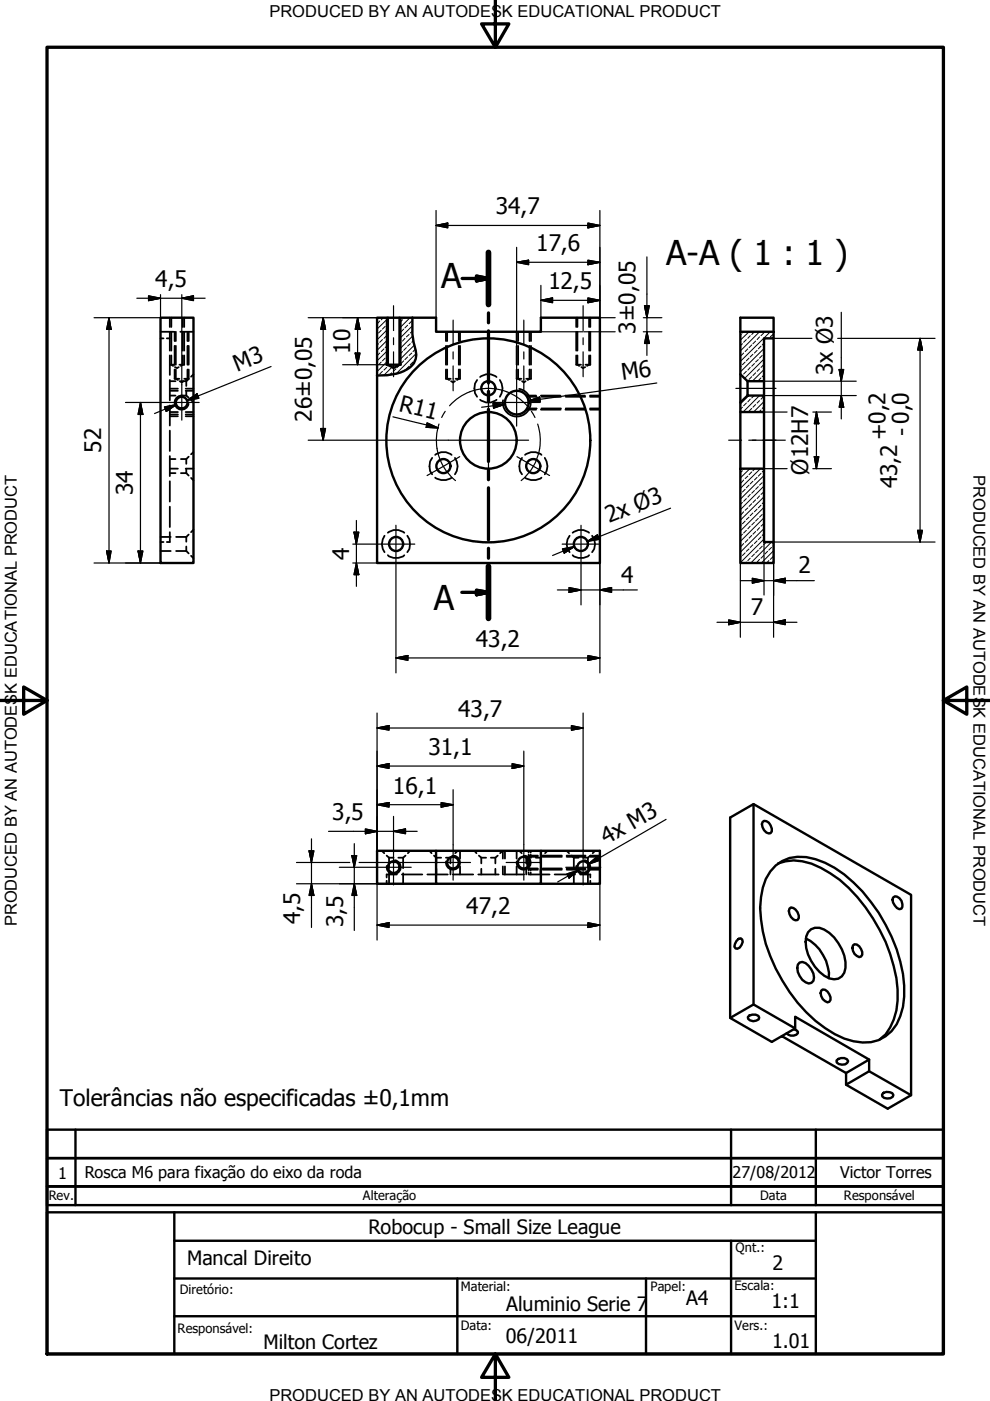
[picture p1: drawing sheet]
<svg xmlns="http://www.w3.org/2000/svg" width="210mm" height="297mm" viewBox="0 0 210 297" stroke-linecap="round" stroke-linejoin="round" font-family="sans-serif">
<!-- layer: Visible (ISO) -->
<g fill="none" stroke="#000" stroke-width=".51">
<path d="M34 67.4h7v52h-7zM82 77.3h3M82.2 67.4h2.5M87.4 67.4a17.4 17.4 0 0 0 .7 6.9 4 4 0 0 1-3.2 4.7l-2.8 .6h-2.2M87.4 67.4h-2.7v9.9l-1.3 .7-1.2-.7v-9.9h-2.3v12.2M87.4 67.4h5.1v2.9h22.2v-2.9h12.5v52h-47.3v-39.8M157 70.3h7v1.4h-2v9.1h-3.5l-1.5-1.4zM157 70.3v-2.9h7v2.9M157 79.4v5.9M164 71.7v43.2M157 99.4h5v15.5h2v4.5h-7zM157 87.4v12"/>
<path d="M158.5 80.8v3.1l-1.5 1.4v2.1h5v-3.5h-3.5M162 80.8v3.1M162 87.4v12M159.8 170.5l33.4 19.2v42.5l-5 2.9-8.8-5.1M161.7 174.3l.3-.3a1.79 1.79 0 0 1 1.4 2.6 1.77 1.77 0 0 1-1.7-2.3zM84.7 183.9a1.24 1.24 0 0 0-1.7-1.2 1.24 1.24 0 0 0-.4 2.1 1.24 1.24 0 0 0 2-.6l.1-.3M92.5 187.4h-12.6v-7h12.6v7h22.2v-7h12.5v7h-12.5M92.5 180.4h22.2M124.9 183.9a1.24 1.24 0 0 0-1.7-1.2 1.24 1.24 0 0 0-.4 2.1 1.24 1.24 0 0 0 2-.6l.1-.3M156.1 199.5l.5-.4 .4-.2 .4 .3a1.7 1.7 0 0 1-1.1 2l-.3-.1-.3-.4zM164.5 183.5a8.3 8.3 0 0 1 8.4-1.3 24.1 24.1 0 0 1 11.8 9 31.7 31.7 0 0 1 7 20.1 12.1 12.1 0 0 1-2.7 7.3 7.8 7.8 0 0 1-8 2.2 20.5 20.5 0 0 1-10.1-6.2 34.5 34.5 0 0 1-9.7-22.1 12.5 12.5 0 0 1 3.3-9zM165 183.1a10.3 10.3 0 0 1 9.1 .9 29.5 29.5 0 0 1 12.4 13.2 30.3 30.3 0 0 1 3.8 14.9 12.7 12.7 0 0 1-2.5 7.2l-1.3 1.1"/>
<path d="M167.4 192.6l.3-.2a2.02 2.02 0 0 1 1.7 2.3l-.3 .4a1.48 1.48 0 0 1-1.7-1.3l-.1-.6zM170.9 199a9.1 9.1 0 0 1 4.8 8.4M171.3 197.7a2.5 2.5 0 0 1 3.5-.6 9.3 9.3 0 0 1 4.5 8.1 2.43 2.43 0 0 1-3.5 2.2 8.9 8.9 0 0 1-4.9-8.8zM189.4 190.3l.3-.3a1.79 1.79 0 0 1 1.4 2.6l-.4 .2a2.24 2.24 0 0 1-1.3-2.5zM154.8 215.8l5-2.8 8.8 5M158.9 215.3a1.44 1.44 0 0 1 2.1 .5l-.2 .3a1.61 1.61 0 0 1-2.2-.1v-.4zM159.8 213v-42.5l-5 2.8v42.5l8.8 5.1 5-2.9v-2.4l15.7 9-4.9 2.9-13.6-7.8M168.3 218.2l.9 .5v.4a1.56 1.56 0 0 1-2.4 0M169.5 204.1l.6-.2a3.6 3.6 0 0 1 2.4 4l-.5 .5a2.22 2.22 0 0 1-2.5-1.5 2.2 2.2 0 0 1 0-2.8zM174.1 210l.3-.2a1.9 1.9 0 0 1 1.7 2.2l-.3 .4-.3 .1a1.98 1.98 0 0 1-1.4-2.5zM180.8 200.5l.4-.3a1.9 1.9 0 0 1 1.6 2.2l-.2 .4-.4 .1a1.98 1.98 0 0 1-1.4-2.4zM177.4 224.8a1.6 1.6 0 0 1 2.4 .2 1.41 1.41 0 0 1-2.4 .3z"/>
<path d="M184.3 224.6v2.5l-4.9 2.9v-2.5M184.3 227.1l8.9 5.1M187.3 231.7a1.59 1.59 0 0 1 2.1 .4 1.37 1.37 0 0 1-2.3 .4l-.1-.4z"/>
<circle cx="38.5" cy="85.4" r="1.24"/>
<circle cx="94" cy="98.8" r="1.49"/>
<circle cx="103.5" cy="93.4" r="21.6"/>
<circle cx="103.5" cy="93.4" r="6"/>
<circle cx="103.5" cy="82.3" r="1.49"/>
<circle cx="109.6" cy="85.4" r="2.51"/>
<circle cx="113.1" cy="98.8" r="1.49"/>
<circle cx="84" cy="115.3" r="1.49"/>
<circle cx="123.2" cy="115.3" r="1.49"/>
<circle cx="96" cy="182.9" r="1.24"/>
<circle cx="111" cy="182.9" r="1.24"/>
</g>
<!-- layer: Hidden (ISO) -->
<g fill="none" stroke="#000" stroke-width=".38">
<path d="M34 70.3h2.8M34 71.7h.7M35.4 71.7h.6M36 67.4v1.9M36 70.3v4M36 75.4v4.1M36.3 75.4v1.9l.4 .3M36.3 67.4v1.9M36.3 70.3v4M37 73.3v4h-1M37 78.3v2h1M37 70.3v2"/>
<path d="M37.1 77.8l.4 .2 .4-.2M37.3 78.3v2l.4 .3M37.3 70.3v2M37.3 73.3v4M38.2 70.3h2.8M38.7 75.4v1.9l-.3 .3M38.7 67.4v1.9M38.7 70.3v4M39.1 75.4v1.9h-1.1M39.1 67.4v1.9M39.1 70.3v4M39.8 78.3v2l-.4 .3"/>
<path d="M39.8 70.3v2M39.8 73.3v4M40 78.3v2h-.9M40 70.3v2M40 73.3v4M41 79.4l-.5 .5M94.6 70.3v2M94.6 73.3v4M94.6 78.3v2h1M94.8 78.3v2l.4 .3M94.8 70.3v2M94.8 73.3v4"/>
<path d="M97.3 78.3v2l-.4 .3M97.3 70.3v2M97.3 73.3v4M97.5 70.3v2M97.5 73.3v4M97.5 78.3v2h-.9M101.8 79.9a2.8 2.8 0 0 1 3.5 0M109.5 78.3v2h1.1M109.5 70.3v2M109.5 73.3v4M109.9 78.3v2l.3 .3M109.9 70.3v2"/>
<path d="M109.9 73.3v4M112.3 78.3v2l-.4 .3M112.3 70.3v2M112.3 73.3v4M112.6 78.3v2h-1M112.6 70.3v2M112.6 73.3v4M122.2 67.4v1.9M122.2 70.3v4M122.2 75.4v1.9h1M122.4 75.4v1.9l.4 .3M122.4 67.4v1.9"/>
<path d="M122.4 70.3v4M123.3 77.8l.3 .2 .5-.2M124.9 75.4v1.9l-.4 .3M124.9 67.4v1.9M124.9 70.3v4M125.2 67.4v1.9M125.2 70.3v4M125.2 75.4v1.9h-1.1M36 83.9h1.2M36 97.3h1.2M36 80.8h1.2M36 80.6v4.3"/>
<path d="M36 86v4.2M36 91.3v4.3M36 96.7v4.3M36 99.4h1.7M36 87.4h1.7M36 87.9h1.7M36 82.9h1.7M36 88.3h1.7M36 82.4h1.7M38.1 80.8l.4 .3 .4-.3M38.4 83.9h1.1M38.4 97.3h1.1"/>
<path d="M38.4 80.8h1.1M39.4 99.4h1.6M39.4 87.4h1.6M39.4 87.9h1.6M39.4 82.9h1.6M39.4 88.3h1.6M39.4 82.4h1.6M39.5 80.8v1M39.5 82.9v1M39.5 97.3v1M39.5 99.4v.9M39.5 83.9l.5 .4"/>
<path d="M40 96.8l-.5 .5M40 80.4l-.5 .4M40.5 84.8l.5 .5M41 95.9l-.5 .4M91.6 97.1a2.95 2.95 0 0 0 0 3.5M92.3 96.4a2.8 2.8 0 0 1 3.5 0M95.6 80.8l.5 .3 .4-.3M96.5 97.1a2.95 2.95 0 0 1 0 3.5M101.2 80.6a3.1 3.1 0 0 0 0 3.5M101.8 84.8a2.8 2.8 0 0 0 3.5 0M106 80.6a3.1 3.1 0 0 1 0 3.5M110.7 97.1a2.95 2.95 0 0 0 0 3.5"/>
<path d="M110.7 80.8l.4 .3 .3-.3M111.3 96.4a2.8 2.8 0 0 1 3.5 0M111.6 83.9h2.1M111.6 86.9h2.1M111.8 84.1h2M111.8 86.6h2M114.7 83.9h4.1M114.7 86.9h4.2M114.8 84.1h4.1M114.8 86.6h4.1M115.5 97.1a2.95 2.95 0 0 1 0 3.5M119.9 83.9h4.1"/>
<path d="M119.9 86.9h4.1M120 84.1h4.1M120 86.6h4.1M125.1 84.1h2.1M125.1 86.6h2.1M125.1 83.9h2.1M125.1 86.9h2.1M34 113.8h2.2M34 116.8h2.2M34 114.9h.7M36 100.3h1.2M36 112.8v2.1h-.6"/>
<path d="M36 102v4.3M36 107.4v4.3M37.3 113.8h2.2M37.3 116.8h2.2M38.4 100.3h1.1M39.5 113.8v1.1M39.5 115.9v.9M39.5 100.3l.5 .5M39.5 116.8l.5 .5M40 113.3l-.5 .5M40.5 101.3l.5 .5M40.5 117.8l.5 .5"/>
<path d="M41 112.3l-.5 .5M81.5 113.6a2.95 2.95 0 0 0 0 3.5M82.2 117.7a2.75 2.75 0 0 0 3.5 0M82.2 113a2.75 2.75 0 0 1 3.5 0M86.4 113.6a2.95 2.95 0 0 1 0 3.5M92.3 101.3a3.1 3.1 0 0 0 3.5 0M111.3 101.3a3.1 3.1 0 0 0 3.5 0M120.8 113.6a2.72 2.72 0 0 0 0 3.5M121.4 117.7a2.75 2.75 0 0 0 3.5 0M121.4 113a2.75 2.75 0 0 1 3.5 0M125.5 113.6a2.72 2.72 0 0 1 0 3.5M81 180.4l.5 .5"/>
<path d="M82 181.4l.5 .4M82 186.7v.7M82.5 181.8h.9M82.5 181.8v2.3M82.5 185.2v2.2M84.1 185.4h-2.1v.6M84.5 181.8h1M85.2 185.4h4.3M85.5 181.8v2.3M85.5 185.2v2.2M86 181.4l-.5 .4M86.9 180.4l-.4 .5"/>
<path d="M90.6 185.4h4.3M91.1 180.4l.4 .5M92 181.4l.5 .4M92.5 181.8h1M92.5 181.8v1.3M92.5 184.2v1.2M94.6 181.8h.9M95.5 181.8v1.3M95.5 184.2v1.2M96 181.4l-.5 .4M96 185.4h4.3M97 180.4l-.5 .5"/>
<path d="M97.5 180.4v1.6M97.5 183.7v1.7M100.6 180.4l.4 .5M101.4 185.4h4.3M101.5 181.4l.5 .4M102 181.8h1.1M102 181.8v1.3M102 184.2v1.2M104.1 181.8h.9M105 181.8v1.3M105 184.2v1.2M105.5 181.4l-.5 .4"/>
<path d="M106.6 180.4l-.6 .5M106.6 180.4v1.6M106.6 183.7v1.7M106.8 185.4h4.3M107.1 180.4v1.6M107.1 183.7v1.7M109.5 180.4v1.6M109.5 183.7v1.7M110.1 180.4l.5 .5M111.1 181.4l.5 .4M111.6 181.8h1M111.6 181.8v1.3"/>
<path d="M111.6 184.2v1.2M111.9 182l.2-.3a2.57 2.57 0 0 0 0 2.4l-.2-.4M112.1 181.2v.5h1.9M112.1 181.4h1.9M112.1 184.4h1.9M112.1 180.4v.4M112.1 185v.4M112.2 185.4h4.3M112.5 180.4v.4M112.5 181.2v.5M112.5 184.1v.4M112.5 185v.4"/>
<path d="M113.6 181.8h1M114 184.1h-1.9v.4M114.6 181.8v1.3M114.6 184.2v1.2M115.1 181.7h4M115.1 184.1h4M115.1 184.4h4M116.1 180.4l-.5 .5M117.6 185.4h4.3M119.1 181.4h-4l-.5 .4M120.1 180.4l.5 .5M120.1 181.7h4"/>
<path d="M120.1 184.1h4M120.1 181.4h4M120.1 184.4h4M121.2 181.4l.5 .4M121.7 181.8h1M121.7 181.8v2.3M121.7 185.2v2.2M123 185.4h2.2v.6M123.6 181.8h1.1M124.7 181.8v2.3M124.7 185.2v2.2M125.2 186.7v.7"/>
<path d="M125.2 181.7h2M125.2 184.1h2M125.2 184.4h2M126.2 180.4l-.5 .5M127.2 181.4h-2l-.5 .4"/>
</g>
<!-- layer: Visible Narrow (ISO) -->
<path d="M82 67.4v9.9M85 67.4v9.9M38.8 83.9a1.49 1.49 0 0 0-1.8 1.2 1.49 1.49 0 0 0 1.3 1.7 1.49 1.49 0 0 0 1.7-1.2M110.1 82.5a2.95 2.95 0 0 1 2.4 3.4 2.95 2.95 0 0 1-3.4 2.4 2.95 2.95 0 0 1-2.4-3.5M83.7 182.4a1.49 1.49 0 0 1 1.2 1.7 1.49 1.49 0 0 1-1.7 1.2 1.49 1.49 0 0 1-1.2-1.7M96.3 181.4a1.49 1.49 0 0 1 1.2 1.8 1.49 1.49 0 0 1-1.7 1.2 1.49 1.49 0 0 1-1.2-1.8M111.3 181.4a1.49 1.49 0 0 1 1.2 1.8 1.49 1.49 0 0 1-1.7 1.2 1.49 1.49 0 0 1-1.2-1.8M123.9 182.4a1.49 1.49 0 0 1 1.2 1.7 1.49 1.49 0 0 1-1.7 1.2 1.49 1.49 0 0 1-1.2-1.7" fill="none" stroke="#000" stroke-width=".38"/>
<!-- layer: Section Line (ISO) -->
<g fill="none" stroke="#000" stroke-width=".7">
<path d="M98 59h5.6M101 58.5l2.6 .5-2.6 .5zM103.6 53.5v11.1M103.6 66.3v2.1M103.6 70.2v11M103.6 83v2.1M103.6 86.8v11M103.6 99.6v2.1M103.6 103.4v11.1M103.6 116.3v2M97.9 125.6h5.7M101 125.1l2.6 .5-2.6 .5z"/>
<path d="M103.6 120.1v11"/>
</g>
<path d="M103.6 53.5v11.1M103.6 120.1v11" fill="none" stroke="#000" stroke-width="1.2"/>
<path d="M101 59.5l2.6-.5zM101 58.5l2.6 .5-2.6 .5zM101 126.1l2.6-.5zM101 125.1l2.6 .5-2.6 .5z" fill="#000" stroke="#000" stroke-width=".7"/>
<!-- layer: Border (ISO) -->
<path d="M10 10h190v277.1h-190zM105 0v10l-2.9-4.9h5.8l-2.9 4.9M0 148.5h10l-5-2.8v5.7l5-2.9M200 148.5l5 2.9v-5.7l-5 2.8h10M105 287.1l2.9 4.9h-5.8l2.9-4.9v9.9" fill="none" stroke="#000" stroke-width=".7"/>
<!-- layer: Title (ISO) -->
<path d="M10 239.5h190v6h-190h190v10h-190zM16 239.5v16M155 239.5v16M173 239.5v16M10 251.5h190h-190M37 263.1h136M137 271.1v16" fill="none" stroke="#000" stroke-width=".51"/>
<!-- layer: Title (ANSI) -->
<path d="M10 257h190v30.1h-190zM37 257v30.1M173 257v30.1M37 279.1h136M37 271.1h136M97 271.1v16M155 263.1v24" fill="none" stroke="#000" stroke-width=".51"/>
<!-- layer: Hatch (ISO) -->
<g fill="none" stroke="#000" stroke-width=".21">
<path d="M79.9 77.6h.1M79.9 70.9h.1M80.2 67.4l-.3 .1M80.3 72.9l-.4 .2M80.5 74.9l-.5 .5M80.5 68.1l-.5 .5M80.8 76.8l-.5 .5M80.8 70l-.5 .6M81.1 78.7l-.6 .6M81.1 72l-.6 .6M81.3 67.4l-.5 .4M81.4 74l-.6 .5"/>
<path d="M81.7 75.9l-.6 .6M81.7 69.2l-.6 .6M82 77.9l-.6 .6M82 71.2l-.6 .5M82.2 76.5l-2.3 2.3M82.2 74.3l-2.3 2.2M82.2 72l-2.3 2.3M82.2 69.8l-2.3 2.3M82.2 67.5l-2.3 2.3M82.2 75.4l-.2 .3M82.2 73.1l-.5 .6M82.2 68.6l-.2 .3"/>
<path d="M82.4 77.5l-.2 .1M83.1 79l-.5 .5M83.1 77.8l-1.8 1.8M83.9 78.2l-.5 .5M84.8 77.3l-.6 .6M84.8 70.6l-.1 .1M85 72.6l-.3 .3M85.3 74.5l-.5 .6M85.3 67.8l-.5 .6M85.6 76.5l-.6 .6M85.6 69.8l-.6 .5M85.8 67.4l-.2 .1"/>
<path d="M85.9 78.5l-.2 .1M85.9 71.7l-.6 .6M86.2 73.7l-.6 .6M86.4 75.7l-.5 .5M86.4 68.9l-.5 .6M86.7 77.6l-.5 .6M86.7 70.9l-.5 .5M86.9 67.4l-2.2 2.2M87 72.9l-.6 .5M87.3 74.9l-.6 .5M87.3 68.1l-.6 .5M87.4 69.1l-2.7 2.7"/>
<path d="M87.4 70.2l-.4 .4M87.5 71.2l-2.8 2.8M87.6 76.8l-.6 .5M87.6 72.2l-.3 .4M87.9 73.1l-3.2 3.2M88.1 76.2l-.3 .3M88.1 74l-.5 .5M88.2 75l-4.2 4.2M157.2 77.6l-.2 .2M157.2 70.9l-.2 .1M157.4 79.6v.1M157.4 72.9l-.4 .4"/>
<path d="M157.7 74.9l-.5 .5M157.7 70.3l-.3 .3M158 76.8l-.6 .5M158.2 78.7l-.5 .6M158.2 72l-.5 .6M158.6 74l-.6 .5M158.8 70.3l-1.8 1.8M158.8 75.9l-.6 .6M159.1 77.9l-.5 .6M159.1 71.2l-.5 .5M159.4 79.9l-.6 .5M159.4 73.1l-.6 .6"/>
<path d="M159.6 75.1l-.5 .6M160 77.1l-.6 .5M160 70.3l-.6 .6M160.2 79l-.6 .6M160.2 72.3l-.6 .6M160.5 74.3l-.5 .6M160.8 76.2l-.6 .6M161 70.3l-4 4.1M161 78.2l-.5 .5M161 71.4l-.5 .6M161.4 73.4l-.6 .6M161.6 75.4l-.6 .5"/>
<path d="M161.9 77.3l-.5 .6M161.9 70.6l-.5 .6M162 78.3l-2.5 2.5M162 76.1l-4.1 4.1M162 73.9l-5 5M162 79.5l-.4 .4M162 75l-.1 .1M162 72.8l-.4 .3M163 71.7h.1M163.3 70.3l-6.3 6.3M163.9 70.9l-.6 .5M157.4 99.8l-.4 .4"/>
<path d="M157.4 86.3l-.4 .4M157.9 99.4l-.2 .1M158.2 85.5l-.5 .5M158.6 80.7l-.2 .1M158.7 83.9l-1.7 1.7M159 99.4l-2 1.9M159.1 84.6l-.5 .6M159.4 86.6l-.6 .6M159.9 83.9l-.5 .5M160.1 99.4l-.5 .4M160.2 85.8l-.6 .5M161 83.9l-3.5 3.5"/>
<path d="M161 84.9l-.5 .6M161.2 99.4l-4.2 4.2M161.4 80.1l-.6 .6M161.4 86.9l-.5 .5M161.9 84.1l-.5 .5M162 99.7l-.4 .4M162 80.6l-.2 .2M162 85.1l-2.2 2.3M162 86.2l-.4 .4M157.2 118l-.2 .2M157.2 111.3l-.2 .1M157.2 104.6l-.2 .1"/>
<path d="M157.4 113.3l-.4 .4M157.4 106.5l-.4 .4M157.7 115.2l-.5 .6M157.7 108.5l-.5 .6M157.7 101.8l-.5 .5M158 117.2l-.6 .6M158 110.5l-.6 .5M158 103.7l-.6 .6M158.2 119.2l-.1 .2M158.2 112.4l-.5 .6M158.2 105.7l-.5 .6M158.6 114.4l-.6 .6"/>
<path d="M158.6 107.7l-.6 .5M158.6 101l-.6 .5M158.8 116.4l-.6 .5M158.8 109.7l-.6 .5M158.8 102.9l-.6 .5M159.1 118.3l-.5 .6M159.1 111.6l-.5 .5M159.1 104.8l-.5 .6M159.4 113.5l-.6 .6M159.4 106.8l-.6 .6M159.4 100.1l-.6 .5M159.6 115.5l-.5 .6"/>
<path d="M159.6 108.8l-.5 .5M159.6 102l-.5 .6M160 117.5l-.6 .5M160 110.7l-.6 .6M160 104l-.6 .6M160.2 112.7l-.6 .6M160.2 106l-.6 .5M160.5 114.7l-.5 .5M160.5 107.9l-.5 .6M160.5 101.2l-.5 .6M160.8 116.6l-.6 .6M160.8 109.9l-.6 .6"/>
<path d="M160.8 103.2l-.6 .5M161 118.6l-.5 .6M161 111.9l-.5 .5M161 105.1l-.5 .6M161.4 113.8l-.6 .6M161.4 107.1l-.6 .6M161.4 100.4l-.6 .6M161.6 115.8l-.6 .6M161.6 109.1l-.6 .6M161.6 102.3l-.6 .6M161.9 117.8l-.5 .5M161.9 111l-.5 .6"/>
<path d="M161.9 104.3l-.5 .5M162 114.3l-5 5M162 112.1l-5 5M162 109.8l-5 5M162 107.6l-5 5M162 105.3l-5 5M162 103l-5 5.1M162 100.8l-5 5M162 113.1l-.4 .4M162 108.7l-.1 .1M162 106.4l-.4 .4M162 102h-.1"/>
<path d="M162.4 115l-.5 .5M162.8 116.9l-.6 .6M163 118.9l-.4 .5M163.6 114.9l-4.4 4.5M163.6 116.1l-.6 .5M163.9 118l-.6 .6M164 119l-.3 .4M164 116.8l-2.6 2.6M164 115.7l-.1 .1"/>
</g>
<!-- layer: Center Mark (ISO) -->
<g fill="none" stroke="#000" stroke-width=".25">
<path d="M103.6 78.3v8M34.8 85.3h7.4M38.5 81.6v7.5M95.1 93.3h17M97.5 96.8l-6.9 4M103.6 84.8v17M104.6 85.3h10M109.5 80.4v9.9M109.6 96.8l6.9 4M79.9 115.4h8M83.9 111.4v8M119.2 115.4h8"/>
<path d="M123.2 111.4v8M96.1 179.1v7.5M111.1 179.1v7.5M79.8 183.9h7.4M83.4 180.1v7.5M92.3 182.9h7.5M107.3 182.9h7.5M120 183.9h7.4M123.6 180.1v7.5"/>
</g>
<!-- layer: Dimension (ISO) -->
<g fill="none" stroke="#000" stroke-width=".25">
<path d="M92.5 47.8l2.4-.5v1zM92.5 47.8h34.7M92.5 44.6v22.8M109.5 55.6l2.6-.4v.9zM109.5 55.6h17.7M109.5 52.4v28M124.7 47.3l2.5 .5-2.5 .5zM124.7 55.2l2.5 .4-2.5 .5zM127.2 44.6v22.8h3.2M137.2 54.5v20.9M23.1 67.4l.5 2.4h-1zM23.1 67.4v52"/>
<path d="M29 63.2h14.5M31.5 62.7l2.5 .5-2.5 .5zM34 62.5v4.9h-14.1M38.5 63.2l2.5-.5v1zM38.5 62.5v19.1M57.5 77.7l-17.8 7.2 2.3-1M65.3 67.4h18.1M68.5 67.4l.5 2.4h-1zM68.5 67.4v25.9M72.6 77.3h9.4M75.3 74.9h1l-.5 2.4zM75.8 67.4l.5 2.4h-1z"/>
<path d="M75.8 67.4v9.9M83.6 67.4h3.8M114.7 63.7l2.5-.5v1zM114.7 63.7h12.5M114.7 60.5v6.9M114.7 70.3h8.9M123.8 70.3h6.6M124.7 63.2l2.5 .5-2.5 .5zM136.4 67.4h3.9M136.4 70.3h3.9M136.7 64.8h1l-.5 2.6zM137.2 70.3l.5 2.5h-1z"/>
<path d="M164 71.7h8.1M177.6 71.7h20.6M177.9 78.3h1l-.5 2.5zM178.4 66.2v22.6M195.1 71.7l.5 2.5h-1zM195.1 71.7v43.2M26.6 85.3h8.2M29.8 85.3l.5 2.6h-1zM29.8 85.3v34.1M34.9 86.3l2.5-.5-2.2 1.4zM37.4 85.8l-4.6 1.9M39.7 84.9l2.1-1.4 .4 .9z"/>
<path d="M65.3 93.3h29.8M68 90.9h1l-.5 2.4zM83.3 88.4l9.6 2.3M90.6 89.6l2.3 1.1-2.5-.1zM104.5 85.5l2.6 .2-2.5 .8zM107.1 85.7l-5 .6M112 85l2.4-.8 .2 .9zM139.3 81.2l-27.3 3.8 2.5-.4M162 80.8h19.5M162 83.9h19.5M162 87.4h4.9M162 99.4h4.9"/>
<path d="M172.3 87.4h4M172.3 99.4h4M172.7 96.8h.9l-.5 2.6zM173.1 87.4l.5 2.4h-.9zM173.1 87.4v12M178.4 83.9l.5 2.4h-1zM19.9 119.4h14.1M22.6 116.8h1l-.5 2.6zM29.3 116.8h1l-.5 2.6zM74.8 119.4h5.1M74.8 115.4h5.1M75.1 112.8h1l-.5 2.6z"/>
<path d="M75.6 119.4l.5 2.4h-1zM75.6 110.3v14M83.9 119.4v23.3M119.3 116.4l2.5-.5-2.2 1.4zM121.8 115.9l-4.6 1.9M123.2 119.4v8.9M124.5 114.8l2.2-1.4 .4 .9zM127.2 119.4v23.3M142.2 107.7l-17.7 7.1 2.4-1M157 119.4v15.7M162 114.9v11.3M194.6 112.4h1l-.5 2.5z"/>
<path d="M198.2 114.9h-34.2v20.2M83.9 139.5l2.6-.5v1zM83.9 139.5h43.3M118.2 125.1h16.9M120.6 124.6l2.6 .5-2.6 .5zM124.7 139l2.5 .5-2.5 .5zM127.2 125.1l2.5-.5v1zM152 131.9h17M154.5 131.4l2.5 .5-2.5 .5zM157 123.1h15.7M159.5 122.6l2.5 .5-2.5 .5zM164 131.9l2.5-.5v1z"/>
<path d="M164 123.1l2.5-.5v1zM79.9 154.4l2.6-.6v1zM79.9 154.4h43.7M79.9 151.2v29.2M111.1 159.2v19.9M121.2 153.8l2.4 .6-2.4 .4zM123.6 151.2v28.9M66 177.8v18.8M69.7 176.3h18.8M75.1 178.9v18.4M77.5 175.8l2.4 .5-2.4 .5zM79.9 170.6l2.6-.4v.9z"/>
<path d="M79.9 162.4l2.6-.5v1zM79.9 170.6h16.2M79.9 162.4h31.2M83.4 176.3l2.6-.5v1zM83.4 173.1v7M93.5 170.2l2.6 .4-2.6 .5zM96.1 167.4v11.7M108.6 161.9l2.5 .5-2.5 .5zM141.2 173.7l-16.5 9.5 2.2-1.2M62.9 187.4h20.5M62.9 182.9h11.3M65.5 180.4h1l-.5 2.5z"/>
<path d="M66 187.4l.5 2.5h-1zM71.9 183.9h7.9M74.6 181.4h1l-.5 2.5zM75.1 187.4l.5 2.5h-1zM76.1 182.9h7.3M79.9 196.1l2.6-.5v1zM79.9 187.4v11.9M79.9 196.1h47.3M83.6 187.4h8.9M83.6 182.9h8.7M120.2 185.3l2.4-.8-2 1.7zM122.6 184.5l-4.4 2.5"/>
<path d="M124.7 195.6l2.5 .5-2.5 .5zM124.7 183.2l1.9-1.6 .5 .8zM127.2 187.4v11.9"/>
</g>
<g fill="#000" stroke="#000" stroke-width=".25">
<path d="M92.5 47.8l2.4-.5zM92.5 47.8l2.4-.5v1zM109.5 55.6l2.6-.4zM109.5 55.6l2.6-.4v.9zM124.7 48.3l2.5-.5zM124.7 47.3l2.5 .5-2.5 .5zM124.7 56.1l2.5-.5zM124.7 55.2l2.5 .4-2.5 .5zM23.1 67.4l.5 2.4zM23.1 67.4l.5 2.4h-1zM31.5 63.7l2.5-.5zM31.5 62.7l2.5 .5-2.5 .5z"/>
<path d="M38.5 63.2l2.5-.5zM38.5 63.2l2.5-.5v1zM68.5 67.4l.5 2.4zM68.5 67.4l.5 2.4h-1zM75.3 74.9l.5 2.4zM75.3 74.9h1l-.5 2.4zM75.8 67.4l.5 2.4zM75.8 67.4l.5 2.4h-1zM114.7 63.7l2.5-.5zM114.7 63.7l2.5-.5v1zM124.7 64.2l2.5-.5zM124.7 63.2l2.5 .5-2.5 .5z"/>
<path d="M136.7 64.8l.5 2.6zM136.7 64.8h1l-.5 2.6zM137.2 70.3l.5 2.5zM137.2 70.3l.5 2.5h-1zM177.9 78.3l.5 2.5zM177.9 78.3h1l-.5 2.5zM195.1 71.7l.5 2.5zM195.1 71.7l.5 2.5h-1zM29.8 85.3l.5 2.6zM29.8 85.3l.5 2.6h-1zM35.2 87.2l2.2-1.4zM34.9 86.3l2.5-.5-2.2 1.4z"/>
<path d="M39.7 84.9l2.1-1.4zM39.7 84.9l2.1-1.4 .4 .9zM68 90.9l.5 2.4zM68 90.9h1l-.5 2.4zM90.4 90.6l2.5 .1zM90.6 89.6l2.3 1.1-2.5-.1zM104.6 86.5l2.5-.8zM104.5 85.5l2.6 .2-2.5 .8zM112 85l2.4-.8zM112 85l2.4-.8 .2 .9zM172.7 96.8l.4 2.6zM172.7 96.8h.9l-.5 2.6z"/>
<path d="M173.1 87.4l.5 2.4zM173.1 87.4l.5 2.4h-.9zM178.4 83.9l.5 2.4zM178.4 83.9l.5 2.4h-1zM22.6 116.8l.5 2.6zM22.6 116.8h1l-.5 2.6zM29.3 116.8l.5 2.6zM29.3 116.8h1l-.5 2.6zM75.1 112.8l.5 2.6zM75.1 112.8h1l-.5 2.6zM119.6 117.3l2.2-1.4zM119.3 116.4l2.5-.5-2.2 1.4z"/>
<path d="M124.5 114.8l2.2-1.4zM124.5 114.8l2.2-1.4 .4 .9zM194.6 112.4l.5 2.5zM194.6 112.4h1l-.5 2.5zM75.6 119.4l.5 2.4zM75.6 119.4l.5 2.4h-1zM83.9 139.5l2.6-.5zM83.9 139.5l2.6-.5v1zM120.6 125.6l2.6-.5zM120.6 124.6l2.6 .5-2.6 .5zM127.2 125.1l2.5-.5zM127.2 125.1l2.5-.5v1z"/>
<path d="M154.5 132.4l2.5-.5zM154.5 131.4l2.5 .5-2.5 .5zM159.5 123.6l2.5-.5zM159.5 122.6l2.5 .5-2.5 .5zM164 131.9l2.5-.5zM164 131.9l2.5-.5v1zM164 123.1l2.5-.5zM164 123.1l2.5-.5v1zM79.9 154.4l2.6-.6zM79.9 154.4l2.6-.6v1zM121.2 154.8l2.4-.4zM121.2 153.8l2.4 .6-2.4 .4z"/>
<path d="M124.7 140l2.5-.5zM124.7 139l2.5 .5-2.5 .5zM77.5 176.8l2.4-.5zM77.5 175.8l2.4 .5-2.4 .5zM79.9 170.6l2.6-.4zM79.9 170.6l2.6-.4v.9zM79.9 162.4l2.6-.5zM79.9 162.4l2.6-.5v1zM83.4 176.3l2.6-.5zM83.4 176.3l2.6-.5v1zM93.5 171.1l2.6-.5zM93.5 170.2l2.6 .4-2.6 .5z"/>
<path d="M108.6 162.9l2.5-.5zM108.6 161.9l2.5 .5-2.5 .5zM65.5 180.4l.5 2.5zM65.5 180.4h1l-.5 2.5zM66 187.4l.5 2.5zM66 187.4l.5 2.5h-1zM74.6 181.4l.5 2.5zM74.6 181.4h1l-.5 2.5zM75.1 187.4l.5 2.5zM75.1 187.4l.5 2.5h-1zM79.9 196.1l2.6-.5zM79.9 196.1l2.6-.5v1z"/>
<path d="M120.6 186.2l2-1.7zM120.2 185.3l2.4-.8-2 1.7zM124.7 196.6l2.5-.5zM124.7 195.6l2.5 .5-2.5 .5zM124.7 183.2l1.9-1.6zM124.7 183.2l1.9-1.6 .5 .8z"/>
</g>
<!-- layer: Centerline (ISO) -->
<g fill="none" stroke="#000" stroke-width=".25">
<path d="M83.4 64.8v5.3M83.4 71.6v1.5M83.4 74.6v5.3M96.1 67.9v5.2M96.1 74.6v1.5M96.1 77.6v5.3M111.1 67.9v5.2M111.1 74.6v1.5M111.1 77.6v5.3M123.6 64.8v5.3M123.6 71.6v1.5M123.6 74.6v5.3"/>
<path d="M93.1 89.9a11 11 0 0 0 3.5 12M94.4 87.2l-.8 1.3M95.3 86a11 11 0 0 1 16.5 0M112.7 87.2l.7 1.3M114 89.9a11 11 0 0 1-3.5 12M154.5 93.3h2.7M156 82.3h8.5M158.7 93.3h1.6M159.5 93.3h7M161.7 93.3h2.8"/>
</g>
<g font-size="7.2">
<text x="141.2" y="56.1">A-A ( 1 : 1 )</text>
<text x="93.5" y="61.1">A</text>
<text x="92" y="129.4">A</text>
</g>
<g font-size="4.8">
<text x="105.2" y="45.4">34,7</text>
<text x="113.7" y="53.3">17,6</text>
<text x="32.9" y="60.8">4,5</text>
<text x="116.3" y="61.3">12,5</text>
<text x="134.7" y="70.7" transform="rotate(-90 134.7 70.7)">3±0,05</text>
<text x="74.2" y="75" transform="rotate(-90 74.2 75)">10</text>
<text x="50.3" y="78.9" transform="rotate(-22 50.3 78.9)">M3</text>
<text x="132" y="80.6" transform="rotate(-8 132 80.6)">M6</text>
<text x="176.6" y="79.6" transform="rotate(-90 176.6 79.6)">3x Ø3</text>
<text x="66.1" y="89.4" transform="rotate(-90 66.1 89.4)">26±0,05</text>
<text x="84.4" y="87" transform="rotate(14 84.4 87)">R11</text>
<text x="21.5" y="96" transform="rotate(-90 21.5 96)">52</text>
<text x="188" y="93.3" transform="rotate(-90 188 93.3)">+0,2</text>
<text x="192.8" y="92.5" transform="rotate(-90 192.8 92.5)">- 0,0</text>
<text x="171.3" y="100.6" transform="rotate(-90 171.3 100.6)">Ø12H7</text>
<text x="28.2" y="105" transform="rotate(-90 28.2 105)">34</text>
<text x="190.2" y="103.6" transform="rotate(-90 190.2 103.6)">43,2</text>
<text x="129.2" y="111" transform="rotate(-22 129.2 111)">2x Ø3</text>
<text x="74" y="118.7" transform="rotate(-90 74 118.7)">4</text>
<text x="131.7" y="123.6">4</text>
<text x="169.3" y="121.6">2</text>
<text x="159.2" y="130.4">7</text>
<text x="100.9" y="137.1">43,2</text>
<text x="97.2" y="151.9">43,7</text>
<text x="90.9" y="160">31,1</text>
<text x="70.4" y="173.8">3,5</text>
<text x="83.3" y="168.3">16,1</text>
<text x="128.6" y="179.2" transform="rotate(-30 128.6 179.2)">4x M3</text>
<text x="63.6" y="195.9" transform="rotate(-90 63.6 195.9)">4,5</text>
<text x="72.8" y="196.5" transform="rotate(-90 72.8 196.5)">3,5</text>
<text x="98.9" y="193.7">47,2</text>
<text x="12.7" y="234.4">Tolerâncias não especificadas ±0,1mm</text>
</g>
<g font-size="4.2">
<text x="78.1" y="261.5">Robocup - Small Size League</text>
<text x="39.7" y="268.2">Mancal Direito</text>
<text x="163.8" y="269.3">2</text>
<text x="107.3" y="278">Aluminio Serie 7</text>
<text x="145.5" y="276.7">A4</text>
<text x="163.6" y="277.2">1:1</text>
<text x="55.9" y="286.1">Milton Cortez</text>
<text x="107.3" y="284.7">06/2011</text>
<text x="163.7" y="285.9">1.01</text>
</g>
<g font-size="3.5">
<text x="57.1" y="3.6">PRODUCED BY AN AUTODESK EDUCATIONAL PRODUCT</text>
<text x="206.4" y="100.7" transform="rotate(90 206.4 100.7)">PRODUCED BY AN AUTODESK EDUCATIONAL PRODUCT</text>
<text x="3.6" y="196.4" transform="rotate(-90 3.6 196.4)">PRODUCED BY AN AUTODESK EDUCATIONAL PRODUCT</text>
<text x="57.1" y="297">PRODUCED BY AN AUTODESK EDUCATIONAL PRODUCT</text>
</g>
<g font-size="3.4">
<text x="12.3" y="249.9">1</text>
<text x="18" y="249.8">Rosca M6 para fixação do eixo da roda</text>
<text x="155.3" y="249.7">27/08/2012</text>
<text x="178.1" y="249.9">Victor Torres</text>
</g>
<g font-size="2.7">
<text x="10.4" y="254.5">Rev.</text>
<text x="77" y="254.5">Alteração</text>
<text x="161.2" y="254.5">Data</text>
<text x="178.9" y="254.4">Responsável</text>
<text x="156" y="265.4">Qnt.:</text>
<text x="38.1" y="274.4">Diretório:</text>
<text x="97.7" y="273.7">Material:</text>
<text x="137.9" y="273.8">Papel:</text>
<text x="155.7" y="273.6">Escala:</text>
<text x="97.7" y="282">Data:</text>
<text x="155.7" y="282">Vers.:</text>
<text x="37.7" y="282.6">Responsável:</text>
</g>
</svg>
